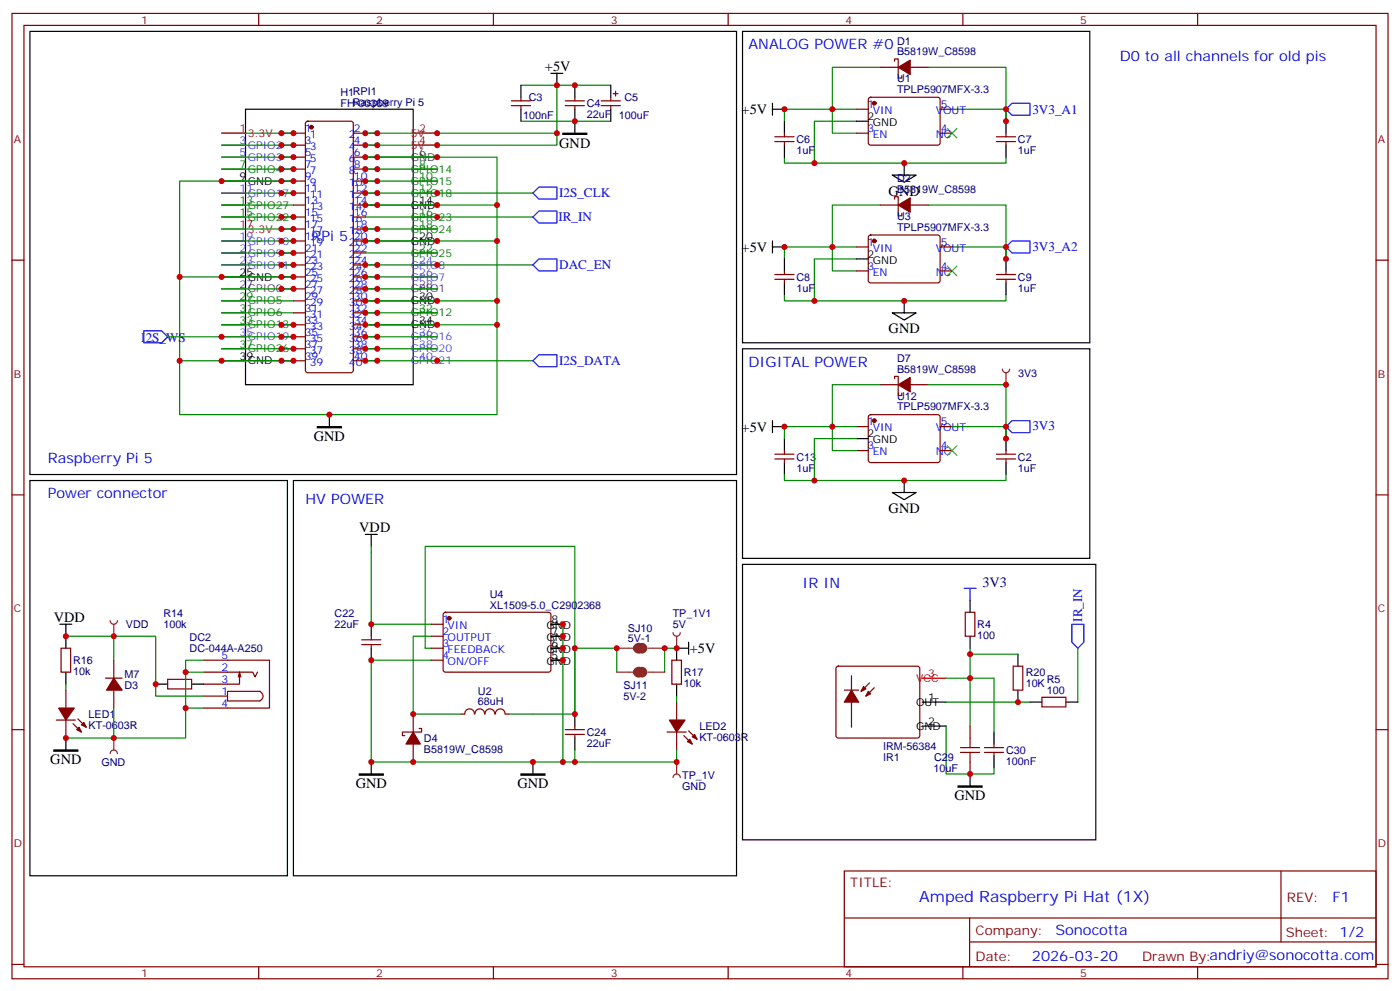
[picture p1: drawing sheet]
<svg xmlns="http://www.w3.org/2000/svg" width="412mm" height="292mm" viewBox="0 0 412 292" stroke-linecap="round" stroke-linejoin="round" font-family="sans-serif">
<g fill="none" stroke="#870000" stroke-width=".35">
<path d="M3.5 4h405.4v284.3h-405.4zM7.1 7.5h398.2v277.3h-398.2zM76.2 4v3.5M145.3 4v3.5M214.5 4v3.5M283.6 4v3.5M352.8 4v3.5M150.6 31.1h5.7M150.6 29.7h5.7M153.5 28.6v1.1M153.5 31.1v1.1M166.5 31.1h5.7"/>
<path d="M166.5 29.7h5.7M169.3 28.6v1.1M169.3 31.1v1.1M177.1 31.1h5.6M177.1 29.7h5.6M179.9 28.6v1.1M179.9 31.1v1.1M180.6 27.6h1.4M181.3 26.9v1.4M3.5 76.6h3.6M405.3 76.6h3.6M3.5 145.8h3.6"/>
<path d="M405.3 145.8h3.6M3.5 214.9h3.6M121.7 210.3v5.3M121.7 219.1v5.3M123.5 214.6h.7v1h-5.7v1.1h.7M405.3 214.9h3.6M248.7 256.5h156.6v28.3h-156.6zM377.3 256.6v20.8M248.7 270.4h156.5M285.6 277.4h119.6M285.6 270.4v14.1M3.5 284.1h3.6"/>
<path d="M76.2 284.8v3.5M145.3 284.8v3.5M214.5 284.8v3.5M283.6 284.8v3.5M352.8 284.8v3.5M405.3 284.1h3.6"/>
</g>
<g fill="none" stroke="#000" stroke-width=".35">
<path d="M8.8 9.2h208.2v130.6h-208.2zM72.3 32.2h49.4v81.1h-49.4zM153.5 25.1v3.5M153.5 32.2v3.5M162.3 21.6h3.5M164 21.6v3.5M169.3 25.1v3.5M169.3 32.2v7M179.9 25.1v3.5M179.9 32.2v3.5M65.3 53.3h7M121.7 60.4h7.1"/>
<path d="M121.7 71h7.1M65.3 81.6h7M121.7 88.6h7.1M121.7 95.7h7.1M65.3 106.3h7M97 122.1v3.6"/>
</g>
<path d="M158.7 55.1h5.3v3.5h-5.3l-1.7-1.7zM42.3 97.4h5.3l1.8 1.8-1.8 1.8h-5.3z" fill="none" stroke="#00f" stroke-width=".35"/>
<path d="M65.3 39.2h7M121.7 39.2h7.1M121.7 42.8h7.1M65.3 67.5h7" fill="none" stroke="#f00" stroke-width=".35"/>
<path d="M65.3 42.8h7M65.3 46.3h7" fill="none" stroke="#06c" stroke-width=".35"/>
<path d="M121.7 46.3h7.1" fill="none" stroke="#333" stroke-width=".35"/>
<g fill="none" stroke="#060" stroke-width=".35">
<path d="M65.3 49.8h7M121.7 49.8h7.1M121.7 53.3h7.1M121.7 56.9h7.1M65.3 60.4h7M65.3 63.9h7M121.7 63.9h7.1M121.7 67.5h7.1M121.7 74.5h7.1M65.3 88.6h7M65.3 92.1h7M65.3 95.7h7"/>
<path d="M121.7 92.1h7.1M65.3 102.7h7"/>
</g>
<path d="M65.3 56.9h7M65.3 71h7M65.3 74.5h7M65.3 78h7M121.7 78h7.1M65.3 99.2h7M121.7 81.6h7.1M121.7 99.2h7.1M121.7 102.7h7.1M121.7 106.3h7.1" fill="none" stroke="#90f" stroke-width=".35"/>
<path d="M65.3 85.1h7M121.7 85.1h7.1" fill="none" stroke="#609" stroke-width=".35"/>
<g fill="none" stroke="#008700" stroke-width=".35">
<path d="M65.3 39.2h21.1M107.6 39.2h56.4M153.5 35.7h26.4M153.5 25.1h26.4M164 25.1v17.7h-56.4M65.3 53.3h21.1h-33.5v28.3h33.5h-21.1M65.3 56.9h21.1M65.3 49.8h21.1M65.3 46.3h21.1M65.3 42.8h21.1M107.6 56.9h49.4M128.8 46.3h-21.2h38.8v14.1"/>
<path d="M65.3 67.5h21.1M65.3 63.9h21.1M107.6 67.5h21.2M128.8 71h-21.2h38.8v17.6M128.8 60.4h-21.2h38.8v10.6M52.9 81.6v24.7h33.5h-21.1M65.3 95.7h21.1M65.3 85.1h21.1M107.6 81.6h21.2M107.6 99.2h21.2M128.8 95.7h-21.2h38.8v26.4h-93.5v-15.8M128.8 88.6h-21.2h38.8v7.1"/>
<path d="M65.3 102.7h21.1M107.6 106.3h49.4M107.6 102.7h21.2"/>
</g>
<path d="M165.8 39.2h7.1v.4h-7.1zM93.5 125.7h7v.3h-7z" fill="#000" stroke="#000" stroke-width=".35"/>
<path d="M121.7 215.6l2.1 3.5h-4.2z" fill="#870000" stroke="#870000" stroke-width=".35"/>
<path d="M198.3 186.3a1.06 1.06 0 0 0 1 1.1 1.06 1.06 0 0 0 1.1-1.1M199.3 187.4v3.5" fill="none" stroke="#8c2424" stroke-width=".35"/>
<circle cx="199.3" cy="190.9" r=".18" fill="#8c2424"/>
<path d="M86.4 141.5h130.6v116.5h-130.6zM107.6 157.4h3.5M109.4 157.4v3.5M109.4 183.9v3.5M109.4 190.9v3.6M202.8 190.9h-3.5v3.6M202.8 189.2v3.5M169.3 210.3v3.6M169.3 217.4v3.5M199.3 201.5v3.5M109.4 224.4v3.6M157 224.4v3.6" fill="none" stroke="#000" stroke-width=".35"/>
<path d="M109.4 160.9v1.8M109.4 183.9h17.6M125.2 190.9h1.8M127 194.5h-17.6v29.9h59.9v-3.5M127 187.4h-5.3v22.9h14.1M162.3 183.9h3.5v40.5M162.3 187.4h3.5M162.3 190.9h3.5M162.3 194.5h3.5M169.3 190.9v19.4h-19.4" fill="none" stroke="#008700" stroke-width=".35"/>
<path d="M105.8 228h7.1v.3h-7.1zM153.5 228h7v.3h-7z" fill="#000" stroke="#000" stroke-width=".35"/>
<g fill="none" stroke="#870000" stroke-width=".35">
<path d="M106.5 189.9h5.7M106.5 188.5h5.7M109.4 187.4v1.1M109.4 189.9v1M197.9 194.5h2.8v7h-2.8zM166.5 216.3h5.7M166.5 214.9h5.7M169.3 213.9v1M169.3 216.3v1.1M196.5 215.6h5.6M199.3 206.8v5.3M199.3 215.6v5.3"/>
<path d="M201.4 216.7l2.5 2.4M202.8 215.3l2.5 2.4"/>
</g>
<g fill="#870000" stroke="#870000" stroke-width=".35">
<path d="M202.5 218.4l.7-.7 .7 1.4z"/>
<path d="M203.9 217l.7-.7 .7 1.4z"/>
<path d="M197.2 212.1h4.6l-2.5 3.5z"/>
</g>
<path d="M198.3 229a1.06 1.06 0 0 1 1-1 1.06 1.06 0 0 1 1.1 1M199.3 224.4v3.6" fill="none" stroke="#8c2424" stroke-width=".35"/>
<circle cx="199.3" cy="224.4" r=".18" fill="#8c2424"/>
<path d="M109.4 162.7v21.2M125.2 190.9v-30h44.1v30h12.4v7.1M169.3 190.9v19.4M199.3 190.9h-3.5v7.1M199.3 205v1.8M199.3 220.9v3.5h-30" fill="none" stroke="#008700" stroke-width=".35"/>
<path d="M33.5 217.4v3.5M32.5 222a1.06 1.06 0 0 1 1-1.1 1.06 1.06 0 0 1 1.1 1.1" fill="none" stroke="#8c2424" stroke-width=".35"/>
<circle cx="33.5" cy="217.4" r=".18" fill="#8c2424"/>
<path d="M32.5 182.8a1.06 1.06 0 0 0 1 1.1 1.06 1.06 0 0 0 1.1-1.1M33.5 183.9v3.5" fill="none" stroke="#8c2424" stroke-width=".35"/>
<circle cx="33.5" cy="187.4" r=".18" fill="#8c2424"/>
<g fill="none" stroke="#008700" stroke-width=".35">
<path d="M259.3 19.8h-14.1v19.4h7M273.4 19.8h22.9v15.9M252.2 32.2h-21.1v3.5M252.2 35.7h-12.3v12.3M280.5 32.2h15.8v3.5M296.3 32.2v3.5M107.6 49.8h21.2M107.6 53.3h21.2M231.1 46.3v1.7h65.2v-1.7M65.3 71h21.1M65.3 74.5h21.1M65.3 78h21.1"/>
<path d="M107.6 78h49.4M252.2 76.3h-12.3v12.3M252.2 72.7h-21.1v3.6M259.3 60.4h-14.1v19.4h7M273.4 60.4h22.9v15.9M280.5 72.7h15.8v3.6M296.3 72.7v3.6M49.4 99.2h37M107.6 85.1h21.2M107.6 92.1h21.2M231.1 86.9v1.7h65.2v-1.7M259.3 113.3h-14.1v19.4h7"/>
<path d="M273.4 113.3h22.9v15.9M231.1 139.8v1.7h65.2v-1.7M252.2 129.2h-12.3v12.3M252.2 125.7h-21.1v3.5M280.5 125.7h15.8v3.5M296.3 125.7v3.5M19.4 187.4h14.1v7.1M19.4 201.5v1.8M33.5 208.6v8.8h-14.1"/>
</g>
<path d="M15.9 220.9h7v.4h-7z" fill="#000" stroke="#000" stroke-width=".35"/>
<g fill="none" stroke="#000" stroke-width=".35">
<path d="M218.7 9.2h102.3v91.8h-102.3zM227.5 32.2h3.6M227.5 30.4v3.5M231.1 35.7v3.5M252.2 35.7h3.6M296.3 35.7v3.5M231.1 42.8v3.5M262.8 51.6h7.1l-3.6 2.1zM266.3 48v3.6M296.3 42.8v3.5M227.5 71v3.5M227.5 72.7h3.6"/>
<path d="M231.1 76.3v3.5M252.2 76.3h3.6M296.3 76.3v3.5M231.1 83.3v3.6M262.8 92.1h7.1l-3.6 2.2zM266.3 88.6v3.5M296.3 83.3v3.6M218.7 102.7h102.3v61.8h-102.3zM227.5 123.9v3.5M227.5 125.7h3.6M231.1 129.2v3.5M231.1 136.2v3.6"/>
<path d="M252.2 129.2h3.6M296.3 129.2v3.5M296.3 136.2v3.6M8.8 141.5h75.9v116.5h-75.9zM262.8 145.1h7.1l-3.6 2.1zM266.3 141.5v3.6M17.6 183.9h3.6M19.4 183.9v7M19.4 198v3.5M162.3 183.9h3.5M162.3 194.5h3.5M162.3 190.9h3.5"/>
<path d="M162.3 187.4h3.5M19.4 217.4v3.5"/>
</g>
<g fill="#870000" stroke="#870000" stroke-width=".35">
<path d="M22.6 214.9l.7-.7 .7 1.4z"/>
<path d="M24 213.5l.7-.7 .7 1.4z"/>
<path d="M17.3 208.6h4.6l-2.5 3.5z"/>
<path d="M264.6 19.8l3.5-2.1v4.2z"/>
<path d="M264.6 60.4l3.5-2.1v4.2z"/>
<path d="M33.5 199.7l2.5 3.6h-4.6z"/>
<path d="M264.6 113.3l3.5-2.1v4.2z"/>
<circle cx="132.3" cy="182.1" r=".53"/>
<circle cx="257.5" cy="30.4" r=".53"/>
<circle cx="257.5" cy="71" r=".53"/>
<circle cx="257.5" cy="123.9" r=".53"/>
</g>
<g fill="none" stroke="#870000" stroke-width=".35">
<path d="M259.3 19.8h5.3M263.5 18.1v-.7h1.1v5.6h1v-.7M268.1 19.8h5.3M231.1 39.2v1.1M252.2 32.2h3.6M252.2 39.2h3.6M256 28.9l.5-.3 20 .1 .4 .7v12.9l-.7 .5-20-.1-.4-.6v-12.7zM276.9 32.2h3.6M276.9 39.2h3.6M296.3 39.2v1.1M228.2 41.7h5.7M228.2 40.3h5.7"/>
<path d="M231.1 41.7v1.1M263.5 58.6v-.7h1.1v5.7h1v-.7M293.5 41.7h5.7M293.5 40.3h5.7M296.3 41.7v1.1M231.1 79.8v1.1M252.2 72.7h3.6M252.2 79.8h3.6M256 69.4l.5-.2 20 .1 .4 .6v13l-.7 .4h-20l-.4-.7v-12.7zM259.3 60.4h5.3M268.1 60.4h5.3M276.9 72.7h3.6"/>
<path d="M276.9 79.8h3.6M296.3 79.8v1.1M228.2 82.3h5.7M228.2 80.9h5.7M231.1 82.3v1M293.5 82.3h5.7M293.5 80.9h5.7M296.3 82.3v1M259.3 113.3h5.3M263.5 111.5v-.7h1.1v5.7h1v-.7M268.1 113.3h5.3M228.2 135.2h5.7"/>
<path d="M228.2 133.8h5.7M231.1 132.7v1.1M231.1 135.2v1M252.2 125.7h3.6M252.2 132.7h3.6M256 122.3l.5-.2 20 .1 .4 .6v13l-.7 .4h-20l-.4-.7v-12.7zM276.9 125.7h3.6M276.9 132.7h3.6M293.5 135.2h5.7M293.5 133.8h5.7M296.3 132.7v1.1M296.3 135.2v1"/>
<path d="M18 190.9h2.8v7.1h-2.8zM31 199.7h5M33.5 194.5v5.2M127 183.9h3.5M127 187.4h3.5M127 190.9h3.5M127 194.5h3.5M130.8 180.5l.4-.2 30.6 .1 .5 .6-.1 16.5-.6 .5-30.6-.1-.5-.6v-16.3zM16.6 212.1h5.6M19.4 203.3v5.3M19.4 212.1v5.3M21.5 213.1l2.5 2.5"/>
<path d="M22.9 211.7l2.5 2.5M33.5 203.3v5.3"/>
</g>
<path d="M279 37.8l2.9 2.8M281.9 37.8l-2.9 2.8M279 78.4l2.9 2.8M281.9 78.4l-2.9 2.8M279 131.3l2.9 2.8M281.9 131.3l-2.9 2.8" fill="none" stroke="#3c3" stroke-width=".35"/>
<path d="M296.3 32.2l1.8-1.8h5.3v3.5h-5.3zM298.1 71h5.3v3.5h-5.3l-1.8-1.8zM158.7 104.5h5.3v3.5h-5.3l-1.7-1.7zM298.1 123.9h5.3v3.5h-5.3l-1.8-1.7z" fill="none" stroke="#00f" stroke-width=".35"/>
<path d="M295.3 108.7a1.06 1.06 0 0 0 1 1.1 1.06 1.06 0 0 0 1.1-1.1M296.3 109.8v3.5" fill="none" stroke="#8c2424" stroke-width=".35"/>
<circle cx="296.3" cy="113.3" r=".18" fill="#8c2424"/>
<g fill="none" stroke="#008700" stroke-width=".35">
<path d="M82.9 39.2h3.5M107.6 39.2h3.5M82.9 56.9h3.5M82.9 53.3h3.5M82.9 49.8h3.5M82.9 46.3h3.5M82.9 42.8h3.5M107.6 56.9h3.5M107.6 53.3h3.5M107.6 49.8h3.5M107.6 46.3h3.5M107.6 42.8h3.5"/>
<path d="M65.3 60.4h21.1M82.9 78h3.5M82.9 74.5h3.5M82.9 71h3.5M82.9 67.5h3.5M82.9 63.9h3.5M107.6 74.5h21.2M107.6 78h3.5M107.6 71h3.5M107.6 67.5h3.5M107.6 63.9h49.4M107.6 60.4h3.5"/>
<path d="M65.3 92.1h21.1M65.3 88.6h21.1M82.9 99.2h3.5M82.9 95.7h3.5M82.9 85.1h3.5M82.9 81.6h3.5M107.6 99.2h3.5M107.6 95.7h3.5M107.6 85.1h3.5M107.6 81.6h3.5M107.6 88.6h3.5M107.6 92.1h3.5"/>
<path d="M82.9 106.3h3.5M82.9 102.7h3.5M107.6 106.3h3.5M107.6 102.7h3.5M278.7 213.9v14.1h14.1v-1.8"/>
</g>
<path d="M188.4 190.2a.76 .76 0 0 0-1.1 .7 .76 .76 0 0 0 1.1 .7M188.4 197.3a.76 .76 0 0 0-1.1 .7 .76 .76 0 0 0 1.1 .7M189.1 190.2a.71 .71 0 0 1 .7 .7 .71 .71 0 0 1-.7 .7M189.1 197.3a.71 .71 0 0 1 .7 .7 .71 .71 0 0 1-.7 .7" fill="none" stroke="#8c2424" stroke-width="1.8"/>
<path d="M181.7 190.9h4.9M181.7 198h4.9M187.3 190.9h2.5M187.3 198h2.5M190.9 190.9h4.9M190.9 198h4.9" fill="none" stroke="#8c2424" stroke-width=".35"/>
<g fill="none" stroke="#870000" stroke-width=".35">
<path d="M86.4 39.2h3.6M90.2 35.9l.5-.2h12.7l.5 .2 .2 .5v72.7l-.3 .5-.4 .2h-12.7l-.5-.2-.2-.5v-72.7zM104.1 39.2h3.5M86.4 42.8h3.6M86.4 46.3h3.6M86.4 49.8h3.6M86.4 53.3h3.6M86.4 56.9h3.6M104.1 42.8h3.5M104.1 46.3h3.5M104.1 49.8h3.5M104.1 53.3h3.5"/>
<path d="M104.1 56.9h3.5M86.4 60.4h3.6M86.4 63.9h3.6M86.4 67.5h3.6M86.4 78h3.6M86.4 71h3.6M86.4 74.5h3.6M104.1 60.4h3.5M104.1 63.9h3.5M104.1 67.5h3.5M104.1 78h3.5M104.1 71h3.5"/>
<path d="M104.1 74.5h3.5M86.4 99.2h3.6M86.4 95.7h3.6M86.4 92.1h3.6M86.4 88.6h3.6M86.4 85.1h3.6M86.4 81.6h3.6M104.1 99.2h3.5M104.1 95.7h3.5M104.1 92.1h3.5M104.1 88.6h3.5M104.1 85.1h3.5"/>
<path d="M104.1 81.6h3.5M86.4 106.3h3.6M86.4 102.7h3.6M104.1 106.3h3.5M104.1 102.7h3.5M139.7 210.3a1.41 1.41 0 0 0-1.4-1.5 1.41 1.41 0 0 0-1.4 1.5h-1.1M139.9 210.3a1.41 1.41 0 0 1 1.4-1.5 1.41 1.41 0 0 1 1.4 1.5M142.9 210.3a1.41 1.41 0 0 1 1.4-1.5 1.41 1.41 0 0 1 1.4 1.5M145.9 210.3a1.41 1.41 0 0 1 1.5-1.5 1.41 1.41 0 0 1 1.4 1.5M148.9 210.3h1"/>
</g>
<circle cx="91.7" cy="37.5" r=".53" fill="#870000" stroke="#870000" stroke-width=".35"/>
<path d="M246.5 196.4l.4-.2h23.3l.5 .2 .2 .5v19.8l-.2 .5-.5 .2h-23.3l-.5-.3-.2-.4v-19.8z" fill="#fff" stroke="#870000" stroke-width=".35"/>
<g fill="none" stroke="#000" stroke-width=".35">
<path d="M218.7 166.2h104.1v81.2h-104.1zM285.8 176.8v3.5M285.8 187.4v3.5M299.9 192.7v3.5M45.9 201.5h3.5M56.4 201.5h3.6M271.6 206.8h7.1M271.6 213.9h7.1M292.8 215.6v3.5M299.9 203.3v3.5M303.4 206.8h3.5M314 206.8h3.5"/>
<path d="M285.8 228v3.5M292.8 222.7v3.5"/>
</g>
<path d="M271.6 199.7h7.1" fill="none" stroke="#f00" stroke-width=".35"/>
<g fill="#870000" stroke="#870000" stroke-width=".35">
<path d="M250.8 203.3l2.1 3.5h-4.2z"/>
<path d="M255.8 203.6l.7 .7-1.4 .7z"/>
<path d="M254.4 202.2l.7 .7-1.5 .7z"/>
</g>
<g fill="none" stroke="#870000" stroke-width=".35">
<path d="M60 194.5h19.4v14.1h-19.4M60 198h14.4l.7 1.4 .7-1.4M70.6 198v3.5h-10.6M70.6 198l-.4 1.4M70.6 198l.3 1.4M250.8 199v15.2M284.3 180.3h2.9v7.1h-2.9zM298.4 196.2h2.9v7.1h-2.9zM49.4 200.1h7v2.8h-7zM60 205h7M67 203.6l9.7 .1a1.6 1.6 0 0 1 .5 2.1l-.6 .6h-9.6zM248.7 203.3h4.2"/>
<path d="M256.1 201.2l-2.5 2.4M257.5 202.6l-2.4 2.4M285.8 213.9v3.5M292.8 219.1v1.1M306.9 205.4h7.1v2.8h-7.1zM285.8 224.4v3.6M290 220.2h5.6M290 221.6h5.6M292.8 221.6v1.1"/>
</g>
<path d="M282.2 231.5h7.1v.3h-7.1z" fill="#000" stroke="#000" stroke-width=".35"/>
<path d="M33.5 187.4h12.4v17.6h14.1M54.7 198h5.3M60 194.5h-5.3v14.1M278.7 199.7h14.1v15.9M285.8 190.9v23M285.8 192.7h14.1M317.5 190.9v15.9M60 208.6h-5.3v8.8h-21.2M278.7 206.8h24.7" fill="none" stroke="#008700" stroke-width=".35"/>
<path d="M285.8 217.4v2.8M282.9 221.6h5.7M282.9 220.2h5.7M285.8 221.6v2.8" fill="none" stroke="#a10000" stroke-width=".35"/>
<path d="M157 63.9l1.7-1.7h5.3v3.5h-5.3zM157 78l1.7-1.7h5.3v3.5h-5.3zM284 173.3h3.5M285.8 173.3v3.5M315.7 183.9h3.6v5.3l-1.8 1.7-1.8-1.7z" fill="none" stroke="#00f" stroke-width=".35"/>
<g fill="#c00">
<circle cx="169.3" cy="25.1" r=".88"/>
<circle cx="169.3" cy="35.7" r=".88"/>
<circle cx="164" cy="25.1" r=".88"/>
<circle cx="164" cy="39.2" r=".88"/>
<circle cx="128.8" cy="39.2" r=".88"/>
<circle cx="128.8" cy="42.8" r=".88"/>
<circle cx="111.1" cy="95.7" r=".88"/>
<circle cx="52.9" cy="106.3" r=".88"/>
<circle cx="128.8" cy="95.7" r=".88"/>
<circle cx="146.4" cy="95.7" r=".88"/>
<circle cx="97" cy="122.1" r=".88"/>
<circle cx="111.1" cy="88.6" r=".88"/>
<circle cx="128.8" cy="88.6" r=".88"/>
<circle cx="146.4" cy="88.6" r=".88"/>
<circle cx="111.1" cy="71" r=".88"/>
<circle cx="128.8" cy="71" r=".88"/>
<circle cx="146.4" cy="71" r=".88"/>
<circle cx="111.1" cy="60.4" r=".88"/>
<circle cx="128.8" cy="60.4" r=".88"/>
<circle cx="146.4" cy="60.4" r=".88"/>
<circle cx="111.1" cy="46.3" r=".88"/>
<circle cx="128.8" cy="46.3" r=".88"/>
<circle cx="82.9" cy="53.3" r=".88"/>
<circle cx="82.9" cy="81.6" r=".88"/>
<circle cx="65.3" cy="81.6" r=".88"/>
<circle cx="65.3" cy="53.3" r=".88"/>
<circle cx="52.9" cy="81.6" r=".88"/>
<circle cx="82.9" cy="106.3" r=".88"/>
<circle cx="65.3" cy="106.3" r=".88"/>
<circle cx="128.8" cy="106.3" r=".88"/>
<circle cx="128.8" cy="56.9" r=".88"/>
<circle cx="121.7" cy="224.4" r=".88"/>
<circle cx="121.7" cy="210.3" r=".88"/>
<circle cx="199.3" cy="224.4" r=".88"/>
<circle cx="199.3" cy="190.9" r=".88"/>
<circle cx="169.3" cy="210.3" r=".88"/>
<circle cx="157" cy="224.4" r=".88"/>
<circle cx="109.4" cy="224.4" r=".88"/>
<circle cx="165.8" cy="224.4" r=".88"/>
<circle cx="165.8" cy="187.4" r=".88"/>
<circle cx="165.8" cy="190.9" r=".88"/>
<circle cx="165.8" cy="194.5" r=".88"/>
<circle cx="109.4" cy="183.9" r=".88"/>
<circle cx="109.4" cy="194.5" r=".88"/>
<circle cx="169.3" cy="224.4" r=".88"/>
<circle cx="169.3" cy="190.9" r=".88"/>
<circle cx="19.4" cy="187.4" r=".88"/>
<circle cx="19.4" cy="217.4" r=".88"/>
<circle cx="165.8" cy="183.9" r=".88"/>
<circle cx="111.1" cy="81.6" r=".88"/>
<circle cx="245.2" cy="32.2" r=".88"/>
<circle cx="296.3" cy="32.2" r=".88"/>
<circle cx="296.3" cy="72.7" r=".88"/>
<circle cx="245.2" cy="72.7" r=".88"/>
<circle cx="266.3" cy="48" r=".88"/>
<circle cx="239.9" cy="48" r=".88"/>
<circle cx="266.3" cy="88.6" r=".88"/>
<circle cx="239.9" cy="88.6" r=".88"/>
<circle cx="296.3" cy="35.7" r=".88"/>
<circle cx="296.3" cy="76.3" r=".88"/>
<circle cx="231.1" cy="72.7" r=".88"/>
<circle cx="231.1" cy="32.2" r=".88"/>
<circle cx="33.5" cy="187.4" r=".88"/>
<circle cx="65.3" cy="99.2" r=".88"/>
<circle cx="33.5" cy="217.4" r=".88"/>
<circle cx="231.1" cy="125.7" r=".88"/>
<circle cx="296.3" cy="129.2" r=".88"/>
<circle cx="239.9" cy="141.5" r=".88"/>
<circle cx="266.3" cy="141.5" r=".88"/>
<circle cx="296.3" cy="125.7" r=".88"/>
<circle cx="245.2" cy="125.7" r=".88"/>
<circle cx="296.3" cy="113.3" r=".88"/>
<circle cx="82.9" cy="102.7" r=".88"/>
<circle cx="82.9" cy="99.2" r=".88"/>
<circle cx="82.9" cy="95.7" r=".88"/>
<circle cx="82.9" cy="85.1" r=".88"/>
<circle cx="82.9" cy="78" r=".88"/>
<circle cx="82.9" cy="74.5" r=".88"/>
<circle cx="82.9" cy="71" r=".88"/>
<circle cx="82.9" cy="67.5" r=".88"/>
<circle cx="82.9" cy="63.9" r=".88"/>
<circle cx="82.9" cy="56.9" r=".88"/>
<circle cx="82.9" cy="49.8" r=".88"/>
<circle cx="82.9" cy="46.3" r=".88"/>
<circle cx="82.9" cy="42.8" r=".88"/>
<circle cx="82.9" cy="39.2" r=".88"/>
<circle cx="111.1" cy="39.2" r=".88"/>
<circle cx="111.1" cy="42.8" r=".88"/>
<circle cx="111.1" cy="49.8" r=".88"/>
<circle cx="111.1" cy="53.3" r=".88"/>
<circle cx="111.1" cy="56.9" r=".88"/>
<circle cx="111.1" cy="67.5" r=".88"/>
<circle cx="111.1" cy="85.1" r=".88"/>
<circle cx="111.1" cy="92.1" r=".88"/>
<circle cx="111.1" cy="99.2" r=".88"/>
<circle cx="111.1" cy="102.7" r=".88"/>
<circle cx="111.1" cy="106.3" r=".88"/>
<circle cx="86.4" cy="106.3" r=".88"/>
<circle cx="86.4" cy="102.7" r=".88"/>
<circle cx="86.4" cy="99.2" r=".88"/>
<circle cx="86.4" cy="95.7" r=".88"/>
<circle cx="86.4" cy="85.1" r=".88"/>
<circle cx="86.4" cy="81.6" r=".88"/>
<circle cx="86.4" cy="53.3" r=".88"/>
<circle cx="86.4" cy="78" r=".88"/>
<circle cx="86.4" cy="74.5" r=".88"/>
<circle cx="86.4" cy="71" r=".88"/>
<circle cx="86.4" cy="67.5" r=".88"/>
<circle cx="86.4" cy="63.9" r=".88"/>
<circle cx="86.4" cy="56.9" r=".88"/>
<circle cx="86.4" cy="49.8" r=".88"/>
<circle cx="86.4" cy="46.3" r=".88"/>
<circle cx="86.4" cy="42.8" r=".88"/>
<circle cx="86.4" cy="39.2" r=".88"/>
<circle cx="107.6" cy="39.2" r=".88"/>
<circle cx="107.6" cy="42.8" r=".88"/>
<circle cx="107.6" cy="46.3" r=".88"/>
<circle cx="107.6" cy="49.8" r=".88"/>
<circle cx="107.6" cy="53.3" r=".88"/>
<circle cx="107.6" cy="56.9" r=".88"/>
<circle cx="107.6" cy="60.4" r=".88"/>
<circle cx="107.6" cy="67.5" r=".88"/>
<circle cx="107.6" cy="71" r=".88"/>
<circle cx="107.6" cy="78" r=".88"/>
<circle cx="107.6" cy="81.6" r=".88"/>
<circle cx="107.6" cy="85.1" r=".88"/>
<circle cx="107.6" cy="88.6" r=".88"/>
<circle cx="107.6" cy="92.1" r=".88"/>
<circle cx="107.6" cy="95.7" r=".88"/>
<circle cx="107.6" cy="99.2" r=".88"/>
<circle cx="107.6" cy="102.7" r=".88"/>
<circle cx="107.6" cy="106.3" r=".88"/>
<circle cx="181.7" cy="190.9" r=".88"/>
<circle cx="195.8" cy="190.9" r=".88"/>
<circle cx="285.8" cy="228" r=".88"/>
<circle cx="285.8" cy="199.7" r=".88"/>
<circle cx="299.9" cy="206.8" r=".88"/>
<circle cx="285.8" cy="192.7" r=".88"/>
<circle cx="128.8" cy="63.9" r=".88"/>
<circle cx="45.9" cy="201.5" r=".88"/>
<circle cx="54.7" cy="208.6" r=".88"/>
<circle cx="54.7" cy="198" r=".88"/>
<circle cx="111.1" cy="78" r=".88"/>
<circle cx="128.8" cy="78" r=".88"/>
</g>
<text font-size="4.6" fill="#00f" x="270.8" y="265.6">Amped Raspberry Pi Hat (1X)</text>
<g font-size="4.2" fill="#00f">
<text x="220.5" y="14.5">ANALOG POWER #0</text>
<text x="329.8" y="18.1">D0 to all channels for old pis</text>
<text x="91.7" y="71">RPi 5</text>
<text x="220.5" y="108">DIGITAL POWER</text>
<text x="14.1" y="136.2">Raspberry Pi 5</text>
<text x="14.1" y="146.8">Power connector</text>
<text x="90" y="148.6">HV POWER</text>
<text x="236.4" y="173.3">IR IN</text>
<text x="392.5" y="265.8">F1</text>
<text x="310.9" y="275.4">Sonocotta</text>
<text x="304" y="283.2">2026-03-20</text>
</g>
<g font-size="4.2">
<text x="160.5" y="20.9">+5V</text>
<text x="218.5" y="33.6">+5V</text>
<text x="164.7" y="43.6">GND</text>
<text x="261.8" y="57.7">GND</text>
<text x="218.5" y="74.2">+5V</text>
<text x="261.8" y="98.2">GND</text>
<text x="92.4" y="130">GND</text>
<text x="218.5" y="127.1">+5V</text>
<text x="261.8" y="151.1">GND</text>
<text x="105.8" y="156.7">VDD</text>
<text x="15.9" y="183.2">VDD</text>
<text x="203.2" y="192.3">+5V</text>
<text x="14.8" y="225.1">GND</text>
<text x="104.8" y="232.2">GND</text>
<text x="152.4" y="232.2">GND</text>
<text x="281.2" y="235.7">GND</text>
</g>
<text font-size="4.2" fill="#000080" x="289.4" y="172.9">3V3</text>
<g font-size="3.9" fill="#00f">
<text x="304.1" y="33.5">3V3_A1</text>
<text x="164.7" y="58">I2S_CLK</text>
<text x="164.5" y="65.2">IR_IN</text>
<text x="304.1" y="74.1">3V3_A2</text>
<text x="164.7" y="79.3">DAC_EN</text>
<text x="41.6" y="100.6">I2S_WS</text>
<text x="164.7" y="107.5">I2S_DATA</text>
<text x="304.1" y="126.7">3V3</text>
<text x="318.8" y="183.2" transform="rotate(-90 318.8 183.2)">IR_IN</text>
</g>
<g font-size="3.9" fill="#800">
<text x="250.5" y="261.1">TITLE:</text>
<text x="379.1" y="265.8">REV:</text>
<text x="287.4" y="275.3">Company:</text>
<text x="378.7" y="275.9">Sheet: 1/2</text>
<text x="287.4" y="283">Date:</text>
<text x="336.4" y="283.1">Drawn By:andriy@sonocotta.com</text>
</g>
<g font-size="3.2" fill="#800">
<text x="41.6" y="6.9">1</text>
<text x="110.8" y="6.9">2</text>
<text x="179.9" y="6.9">3</text>
<text x="249.1" y="6.9">4</text>
<text x="318.2" y="6.9">5</text>
<text x="4.1" y="42.1">A</text>
<text x="405.9" y="42.1">A</text>
<text x="4.1" y="111.2">B</text>
<text x="405.9" y="111.2">B</text>
<text x="4.1" y="180.3">C</text>
<text x="405.9" y="180.3">C</text>
<text x="4.1" y="249.5">D</text>
<text x="405.9" y="249.5">D</text>
<text x="41.6" y="287.8">1</text>
<text x="110.8" y="287.8">2</text>
<text x="179.9" y="287.8">3</text>
<text x="249.1" y="287.8">4</text>
<text x="318.2" y="287.8">5</text>
</g>
<g font-size="3.2" fill="#000080">
<text x="264.2" y="16.3">B5819W_C8598</text>
<text x="264.2" y="13.1">D1</text>
<text x="100.3" y="28.4">H1RPI1</text>
<text x="155.7" y="29.8">C3</text>
<text x="184" y="29.8">C5</text>
<text x="264.2" y="27.4">TPLP5907MFX-3.3</text>
<text x="264.2" y="24.2">U1</text>
<text x="100.3" y="31.5">FH-00369</text>
<text x="103.9" y="31.1">Raspberry Pi 5</text>
<text x="154.1" y="35.1">100nF</text>
<text x="172.9" y="34.7">22uF</text>
<text x="172.9" y="31.5">C4</text>
<text x="182.3" y="35.1">100uF</text>
<text x="234.6" y="45.4">1uF</text>
<text x="234.6" y="42.2">C6</text>
<text x="299.9" y="45.4">1uF</text>
<text x="299.9" y="42.2">C7</text>
<text x="264.2" y="53.7">D2</text>
<text x="264.2" y="56.9">B5819W_C8598</text>
<text x="264.2" y="64.8">U3</text>
<text x="264.2" y="68">TPLP5907MFX-3.3</text>
<text x="234.6" y="82.8">C8</text>
<text x="299.9" y="82.8">C9</text>
<text x="234.6" y="86">1uF</text>
<text x="299.9" y="86">1uF</text>
<text x="264.2" y="106.6">D7</text>
<text x="264.2" y="109.8">B5819W_C8598</text>
<text x="299.9" y="110.9">3V3</text>
<text x="264.2" y="117.7">U12</text>
<text x="264.2" y="120.9">TPLP5907MFX-3.3</text>
<text x="234.6" y="135.7">C13</text>
<text x="299.9" y="135.7">C2</text>
<text x="234.6" y="138.9">1uF</text>
<text x="299.9" y="138.9">1uF</text>
<text x="144.3" y="179.2">XL1509-5.0_C2902368</text>
<text x="144.3" y="176.1">U4</text>
<text x="37.1" y="185">VDD</text>
<text x="48.1" y="185">100k</text>
<text x="48.1" y="181.8">R14</text>
<text x="98.6" y="185">22uF</text>
<text x="98.6" y="181.8">C22</text>
<text x="198.2" y="185">5V</text>
<text x="198.2" y="181.8">TP_1V1</text>
<text x="287.9" y="184.9">R4</text>
<text x="55.9" y="188.9">DC2</text>
<text x="185" y="189.1">5V-1</text>
<text x="185" y="186">SJ10</text>
<text x="287.9" y="188.1">100</text>
<text x="21.5" y="195.6">R16</text>
<text x="55.9" y="192.1">DC-044A-A250</text>
<text x="21.5" y="198.9">10k</text>
<text x="36.7" y="199.6">M7</text>
<text x="36.7" y="202.8">D3</text>
<text x="183.6" y="203.1">SJ11</text>
<text x="201.4" y="202.4">10k</text>
<text x="201.4" y="199.1">R17</text>
<text x="302.1" y="202.3">10K</text>
<text x="302.1" y="199.1">R20</text>
<text x="308.3" y="201.1">R5</text>
<text x="140.8" y="207.7">68uH</text>
<text x="140.8" y="204.6">U2</text>
<text x="183.6" y="206.2">5V-2</text>
<text x="308.3" y="204.3">100</text>
<text x="26.1" y="214.8">KT-0603R</text>
<text x="26.1" y="211.5">LED1</text>
<text x="206" y="215">LED2</text>
<text x="124.9" y="221.7">B5819W_C8598</text>
<text x="124.9" y="218.5">D4</text>
<text x="172.9" y="220">22uF</text>
<text x="172.9" y="216.8">C24</text>
<text x="206" y="218.3">KT-0603R</text>
<text x="260.2" y="220.9">IRM-56384</text>
<text x="29.9" y="225.6">GND</text>
<text x="260.2" y="224.1">IR1</text>
<text x="274.9" y="227.4">10uF</text>
<text x="275.1" y="224.1">C29</text>
<text x="296.3" y="225.3">100nF</text>
<text x="296.3" y="222">C30</text>
<text x="201" y="232.6">GND</text>
<text x="201" y="229.5">TP_1V</text>
</g>
<g font-size="3.2" fill="#00f">
<text x="255.6" y="31.8">1</text>
<text x="257.1" y="33.6">VIN</text>
<text x="275.6" y="33.6">VOUT</text>
<text x="277.1" y="31.8">5</text>
<text x="89.8" y="38.9">1</text>
<text x="91.3" y="40.6">1</text>
<text x="102.8" y="40.6">2</text>
<text x="104.2" y="38.9">2</text>
<text x="255.6" y="38.9">3</text>
<text x="257.1" y="40.6">EN</text>
<text x="275.6" y="40.6">NC</text>
<text x="277.1" y="38.9">4</text>
<text x="89.8" y="42.4">3</text>
<text x="89.8" y="45.9">5</text>
<text x="91.3" y="44.2">3</text>
<text x="91.3" y="47.7">5</text>
<text x="102.8" y="47.7">6</text>
<text x="102.8" y="44.2">4</text>
<text x="104.2" y="45.9">6</text>
<text x="104.2" y="42.4">4</text>
<text x="89.8" y="49.5">7</text>
<text x="89.8" y="53">9</text>
<text x="91.3" y="51.2">7</text>
<text x="102.8" y="51.2">8</text>
<text x="104.2" y="53">10</text>
<text x="104.2" y="49.5">8</text>
<text x="89.8" y="56.5">11</text>
<text x="91.3" y="54.8">9</text>
<text x="91.3" y="58.3">11</text>
<text x="102.8" y="58.3">12</text>
<text x="102.8" y="54.8">10</text>
<text x="104.2" y="56.5">12</text>
<text x="89.8" y="60">13</text>
<text x="89.8" y="63.6">15</text>
<text x="91.3" y="61.8">13</text>
<text x="91.3" y="65.3">15</text>
<text x="102.8" y="65.3">16</text>
<text x="102.8" y="61.8">14</text>
<text x="104.2" y="63.6">16</text>
<text x="104.2" y="60">14</text>
<text x="89.8" y="67.1">17</text>
<text x="89.8" y="70.6">19</text>
<text x="91.3" y="68.9">17</text>
<text x="102.8" y="68.9">18</text>
<text x="104.2" y="70.6">20</text>
<text x="104.2" y="67.1">18</text>
<text x="89.8" y="74.2">21</text>
<text x="89.8" y="77.7">23</text>
<text x="91.3" y="72.4">19</text>
<text x="91.3" y="75.9">21</text>
<text x="102.8" y="75.9">22</text>
<text x="102.8" y="72.4">20</text>
<text x="104.2" y="77.7">24</text>
<text x="104.2" y="74.2">22</text>
<text x="255.6" y="72.4">1</text>
<text x="257.1" y="74.2">VIN</text>
<text x="275.6" y="74.2">VOUT</text>
<text x="277.1" y="72.4">5</text>
<text x="89.8" y="81.2">25</text>
<text x="91.3" y="79.4">23</text>
<text x="91.3" y="83">25</text>
<text x="102.8" y="83">26</text>
<text x="102.8" y="79.4">24</text>
<text x="104.2" y="81.2">26</text>
<text x="255.6" y="79.4">3</text>
<text x="257.1" y="81.2">EN</text>
<text x="275.6" y="81.2">NC</text>
<text x="277.1" y="79.4">4</text>
<text x="89.8" y="84.7">27</text>
<text x="89.8" y="88.3">29</text>
<text x="91.3" y="86.5">27</text>
<text x="102.8" y="86.5">28</text>
<text x="104.2" y="88.3">30</text>
<text x="104.2" y="84.7">28</text>
<text x="89.8" y="91.8">31</text>
<text x="89.8" y="95.3">33</text>
<text x="91.3" y="90">29</text>
<text x="91.3" y="93.6">31</text>
<text x="102.8" y="93.6">32</text>
<text x="102.8" y="90">30</text>
<text x="104.2" y="95.3">34</text>
<text x="104.2" y="91.8">32</text>
<text x="89.8" y="98.8">35</text>
<text x="91.3" y="97.1">33</text>
<text x="91.3" y="100.6">35</text>
<text x="102.8" y="100.6">36</text>
<text x="102.8" y="97.1">34</text>
<text x="104.2" y="98.8">36</text>
<text x="89.8" y="102.4">37</text>
<text x="89.8" y="105.9">39</text>
<text x="91.3" y="104.1">37</text>
<text x="91.3" y="107.7">39</text>
<text x="102.8" y="107.7">40</text>
<text x="102.8" y="104.1">38</text>
<text x="104.2" y="105.9">40</text>
<text x="104.2" y="102.4">38</text>
<text x="255.6" y="125.3">1</text>
<text x="277.1" y="125.3">5</text>
<text x="257.1" y="127.1">VIN</text>
<text x="275.6" y="127.1">VOUT</text>
<text x="255.6" y="132.4">3</text>
<text x="257.1" y="134.1">EN</text>
<text x="275.6" y="134.1">NC</text>
<text x="277.1" y="132.4">4</text>
<text x="130.4" y="183.5">1</text>
<text x="131.8" y="185.3">VIN</text>
<text x="130.4" y="187">2</text>
<text x="130.4" y="190.6">3</text>
<text x="131.8" y="188.8">OUTPUT</text>
<text x="65.3" y="194.1">5</text>
<text x="65.3" y="197.6">2</text>
<text x="130.4" y="194.1">4</text>
<text x="131.8" y="192.3">FEEDBACK</text>
<text x="131.8" y="195.9">ON/OFF</text>
<text x="65.3" y="201.2">3</text>
<text x="65.3" y="208.2">4</text>
<text x="65.3" y="204.7">1</text>
</g>
<g font-size="3.2">
<text x="255.6" y="35.3">2</text>
<text x="257.1" y="37.1">GND</text>
<text x="70.6" y="53">9</text>
<text x="73" y="54.4">GND</text>
<text x="121" y="61.5">GND</text>
<text x="123.5" y="60">14</text>
<text x="123.5" y="70.6">20</text>
<text x="121" y="72">GND</text>
<text x="255.6" y="75.9">2</text>
<text x="257.1" y="77.7">GND</text>
<text x="70.6" y="81.2">25</text>
<text x="73" y="82.6">GND</text>
<text x="121" y="89.7">GND</text>
<text x="123.5" y="88.3">30</text>
<text x="123.5" y="95.3">34</text>
<text x="121" y="96.7">GND</text>
<text x="70.6" y="105.9">39</text>
<text x="73" y="107.3">GND</text>
<text x="255.6" y="128.8">2</text>
<text x="257.1" y="130.6">GND</text>
<text x="161" y="185.3">GND</text>
<text x="162.5" y="183.5">8</text>
<text x="161" y="188.8">GND</text>
<text x="162.5" y="190.6">6</text>
<text x="162.5" y="187">7</text>
<text x="161" y="195.9">GND</text>
<text x="161" y="192.3">GND</text>
<text x="162.5" y="194.1">5</text>
<text x="269.9" y="207.9">OUT</text>
<text x="273.4" y="206.4">1</text>
<text x="269.9" y="214.9">GND</text>
<text x="273.4" y="213.5">2</text>
</g>
<g font-size="3.2" fill="#f00">
<text x="70.6" y="38.9">1</text>
<text x="73" y="40.3">3.3V</text>
<text x="121" y="40.3">5V</text>
<text x="123.5" y="38.9">2</text>
<text x="121" y="43.8">5V</text>
<text x="123.5" y="42.4">4</text>
<text x="70.6" y="67.1">17</text>
<text x="73" y="68.5">3.3V</text>
<text x="269.9" y="200.8">VCC</text>
<text x="273.4" y="199.4">3</text>
</g>
<g font-size="3.2" fill="#06c">
<text x="70.6" y="42.4">3</text>
<text x="70.6" y="45.9">5</text>
<text x="73" y="43.8">GPIO2</text>
<text x="73" y="47.3">GPIO3</text>
</g>
<g font-size="3.2" fill="#333">
<text x="121" y="47.3">GND</text>
<text x="123.5" y="45.9">6</text>
</g>
<g font-size="3.2" fill="#060">
<text x="70.6" y="49.5">7</text>
<text x="73" y="50.9">GPIO4</text>
<text x="121" y="50.9">GPIO14</text>
<text x="123.5" y="49.5">8</text>
<text x="123.5" y="53">10</text>
<text x="121" y="54.4">GPIO15</text>
<text x="121" y="57.9">GPIO18</text>
<text x="123.5" y="56.5">12</text>
<text x="70.6" y="60">13</text>
<text x="70.6" y="63.6">15</text>
<text x="73" y="61.5">GPIO27</text>
<text x="73" y="65">GPIO22</text>
<text x="121" y="65">GPIO23</text>
<text x="123.5" y="63.6">16</text>
<text x="121" y="68.5">GPIO24</text>
<text x="123.5" y="67.1">18</text>
<text x="121" y="75.6">GPIO25</text>
<text x="123.5" y="74.2">22</text>
<text x="70.6" y="88.3">29</text>
<text x="73" y="89.7">GPIO5</text>
<text x="70.6" y="91.8">31</text>
<text x="70.6" y="95.3">33</text>
<text x="73" y="93.2">GPIO6</text>
<text x="121" y="93.2">GPIO12</text>
<text x="123.5" y="91.8">32</text>
<text x="73" y="96.7">GPIO13</text>
<text x="70.6" y="102.4">37</text>
<text x="73" y="103.8">GPIO26</text>
</g>
<g font-size="3.2" fill="#90f">
<text x="70.6" y="56.5">11</text>
<text x="73" y="57.9">GPIO17</text>
<text x="70.6" y="70.6">19</text>
<text x="70.6" y="74.2">21</text>
<text x="70.6" y="77.7">23</text>
<text x="73" y="72">GPIO10</text>
<text x="73" y="75.6">GPIO9</text>
<text x="123.5" y="77.7">24</text>
<text x="73" y="79.1">GPIO11</text>
<text x="121" y="79.1">GPIO8</text>
<text x="121" y="82.6">GPIO7</text>
<text x="123.5" y="81.2">26</text>
<text x="70.6" y="98.8">35</text>
<text x="73" y="100.3">GPIO19</text>
<text x="121" y="100.3">GPIO16</text>
<text x="123.5" y="98.8">36</text>
<text x="121" y="103.8">GPIO20</text>
<text x="121" y="107.3">GPIO21</text>
<text x="123.5" y="102.4">38</text>
<text x="123.5" y="105.9">40</text>
</g>
<g font-size="3.2" fill="#609">
<text x="70.6" y="84.7">27</text>
<text x="73" y="86.1">GPIO0</text>
<text x="121" y="86.1">GPIO1</text>
<text x="123.5" y="84.7">28</text>
</g>
</svg>
